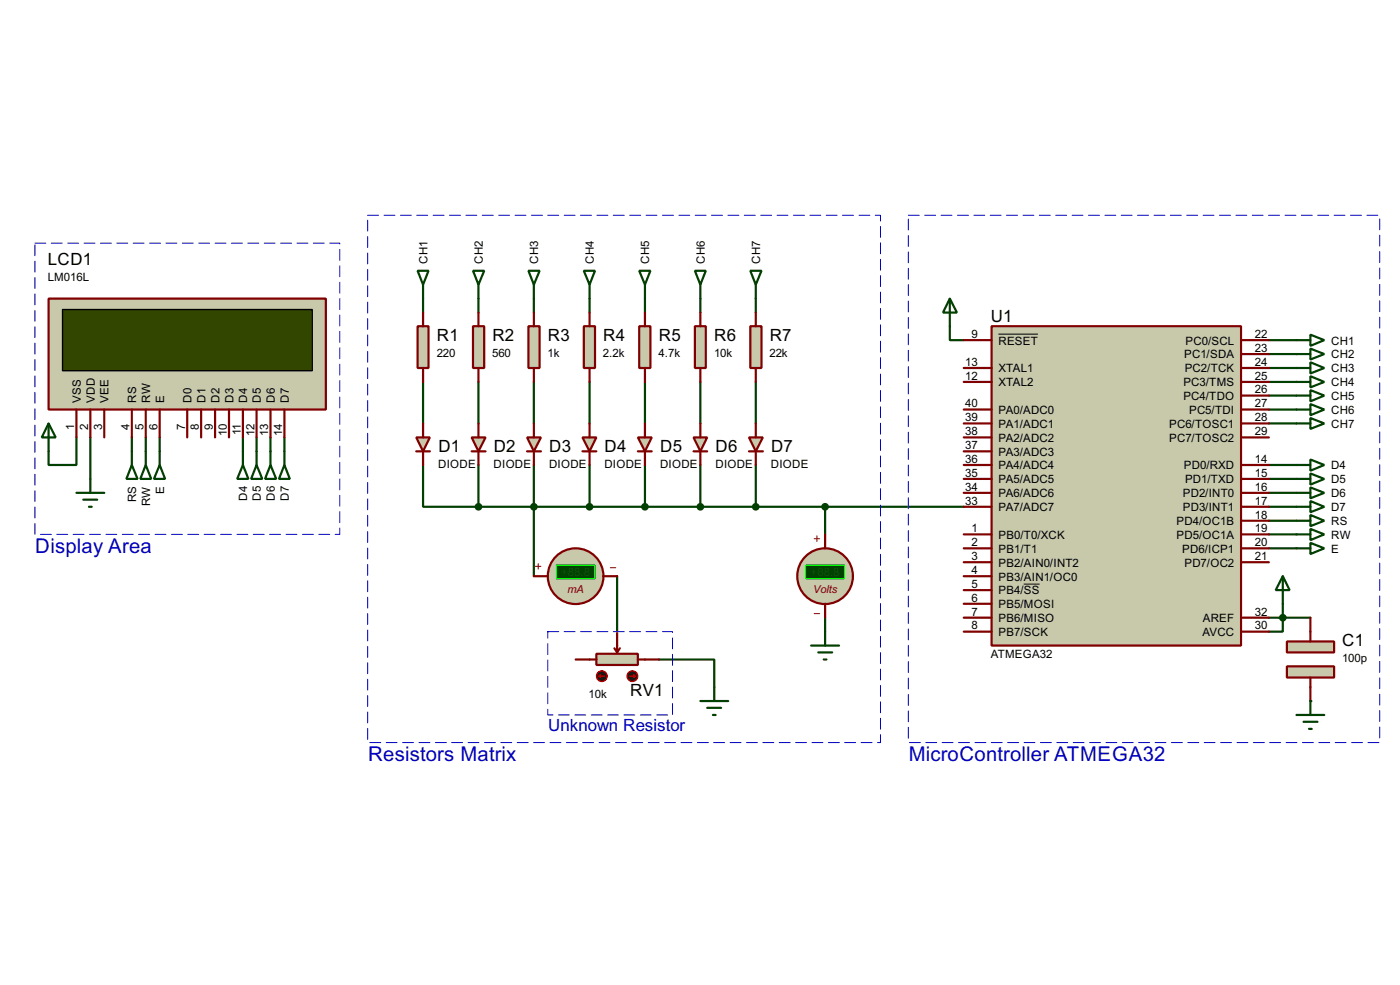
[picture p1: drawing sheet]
<svg xmlns="http://www.w3.org/2000/svg" width="256mm" height="180mm" viewBox="0 0 256 180" stroke-linecap="round" stroke-linejoin="round" font-family="sans-serif">
<g fill="none" stroke="#004000" stroke-width=".4">
<path d="M77.5 54.7v2.5M87.7 54.7v2.5M97.8 54.7v2.5M108 54.7v2.5M118.2 54.7v2.5M128.3 54.7v2.5M138.5 54.7v2.5M174 59.7v2.6h2.6M77.5 69.9v7.6M87.7 69.9v7.6M97.8 69.9v7.6M108 69.9v7.6"/>
<path d="M118.2 69.9v7.6M128.3 69.9v7.6M138.5 69.9v7.6M232.5 62.3h5M232.5 64.8h5M232.5 67.4h5M232.5 69.9h5M232.5 72.4h5M232.5 75h5M232.5 77.5h5M14 80.1v5h-5.1v-2.5M16.6 80.1v7.6"/>
<path d="M24.2 80.1v2.5M26.7 80.1v2.5M29.3 80.1v2.5M44.5 80.1v2.5M47 80.1v2.5M49.6 80.1v2.5M52.1 80.1v2.5M77.5 85.1v7.7h10.2M87.7 85.1v7.7M87.7 92.8h88.9M97.8 85.1v20.4M108 85.1v7.7"/>
<path d="M118.2 85.1v7.7M128.3 85.1v7.7M138.5 85.1v7.7M151.2 92.8v5M232.5 92.8h5M232.5 85.1h5M232.5 87.7h5M232.5 90.2h5M232.5 95.3h5M232.5 97.8h5M113.1 105.5v10.1M151.2 113.1v2.5"/>
<path d="M232.5 100.4h5M232.5 113.1h7.6M235 110.5v5.1h-2.5M120.7 120.7h10.2v5.1"/>
</g>
<circle cx="240.1" cy="128.3" r=".2" fill="#004000"/>
<path d="M174 54.7l1.3 2.5h-2.5zM174 54.7v5M235 105.5l1.3 2.5h-2.6zM235 105.5v5" fill="none" stroke="#004000" stroke-width=".4"/>
<circle cx="235" cy="113.1" r=".5" fill="#004000" stroke="#004000" stroke-width=".4"/>
<path d="M109.3 119.7h7.6v2h-7.6z" fill="#c8c8aa" stroke="#800000" stroke-width=".4"/>
<path d="M112.6 118.7l.5 .7M113.1 115.6v3.8M113.6 118.7l-.5 .7M105.5 120.7h3.8M116.9 120.7h3.8" fill="none" stroke="#800000" stroke-width=".4"/>
<circle cx="110.2" cy="123.8" r="1" fill="#400000" stroke="#f00" stroke-width=".2"/>
<path d="M109.8 123.8l.2 .2M109.8 123.8h1M110 123.5l-.2 .3" fill="none" stroke="#f00" stroke-width=".2"/>
<circle cx="115.8" cy="123.8" r="1" fill="#400000" stroke="#f00" stroke-width=".2"/>
<path d="M115.4 123.8h1M116.1 123.5l.3 .3M116.4 123.8l-.3 .2" fill="none" stroke="#f00" stroke-width=".2"/>
<path d="M76.3 80.1h2.5l-1.3 2.5z" fill="#c8c8aa" stroke="#800000" stroke-width=".4"/>
<path d="M77.5 77.5v2.6M76.3 82.6h2.5M77.5 82.6v2.5" fill="none" stroke="#800000" stroke-width=".4"/>
<path d="M86.4 80.1h2.6l-1.3 2.5z" fill="#c8c8aa" stroke="#800000" stroke-width=".4"/>
<path d="M87.7 77.5v2.6M86.4 82.6h2.6M87.7 82.6v2.5" fill="none" stroke="#800000" stroke-width=".4"/>
<path d="M96.6 80.1h2.5l-1.3 2.5z" fill="#c8c8aa" stroke="#800000" stroke-width=".4"/>
<path d="M97.8 77.5v2.6M96.6 82.6h2.5M97.8 82.6v2.5" fill="none" stroke="#800000" stroke-width=".4"/>
<path d="M106.7 80.1h2.6l-1.3 2.5z" fill="#c8c8aa" stroke="#800000" stroke-width=".4"/>
<path d="M108 77.5v2.6M106.7 82.6h2.6M108 82.6v2.5" fill="none" stroke="#800000" stroke-width=".4"/>
<path d="M116.9 80.1h2.5l-1.2 2.5z" fill="#c8c8aa" stroke="#800000" stroke-width=".4"/>
<path d="M118.2 77.5v2.6M116.9 82.6h2.5M118.2 82.6v2.5" fill="none" stroke="#800000" stroke-width=".4"/>
<path d="M127.1 80.1h2.5l-1.3 2.5z" fill="#c8c8aa" stroke="#800000" stroke-width=".4"/>
<path d="M128.3 77.5v2.6M127.1 82.6h2.5M128.3 82.6v2.5" fill="none" stroke="#800000" stroke-width=".4"/>
<path d="M137.2 80.1h2.6l-1.3 2.5z" fill="#c8c8aa" stroke="#800000" stroke-width=".4"/>
<path d="M138.5 77.5v2.6M137.2 82.6h2.6M138.5 82.6v2.5" fill="none" stroke="#800000" stroke-width=".4"/>
<g fill="#004000" stroke="#004000" stroke-width=".4">
<circle cx="87.6" cy="92.8" r=".5"/>
<circle cx="97.8" cy="92.8" r=".5"/>
<circle cx="108" cy="92.8" r=".5"/>
<circle cx="118.1" cy="92.8" r=".5"/>
<circle cx="128.3" cy="92.8" r=".5"/>
</g>
<g fill="none" stroke="#004000" stroke-width=".4">
<path d="M76.5 49.6h2l-1 2.5zM77.5 52.1v2.6M86.7 49.6h2l-1 2.5zM87.7 52.1v2.6M96.8 49.6h2.1l-1.1 2.5zM97.8 52.1v2.6M107 49.6h2l-1 2.5zM108 52.1v2.6M117.1 49.6h2.1l-1 2.5zM118.2 52.1v2.6M127.3 49.6h2l-1 2.5zM128.3 52.1v2.6"/>
<path d="M137.5 49.6h2l-1 2.5zM138.5 52.1v2.6"/>
</g>
<path d="M76.5 59.7h2v7.7h-2z" fill="#c8c8aa" stroke="#800000" stroke-width=".4"/>
<path d="M77.5 57.2v2.5M77.5 67.4v2.5" fill="none" stroke="#800000" stroke-width=".4"/>
<path d="M86.7 59.7h2v7.7h-2z" fill="#c8c8aa" stroke="#800000" stroke-width=".4"/>
<path d="M87.7 57.2v2.5M87.7 67.4v2.5" fill="none" stroke="#800000" stroke-width=".4"/>
<path d="M96.8 59.7h2.1v7.7h-2.1z" fill="#c8c8aa" stroke="#800000" stroke-width=".4"/>
<path d="M97.8 57.2v2.5M97.8 67.4v2.5" fill="none" stroke="#800000" stroke-width=".4"/>
<path d="M107 59.7h2v7.7h-2z" fill="#c8c8aa" stroke="#800000" stroke-width=".4"/>
<path d="M108 57.2v2.5M108 67.4v2.5" fill="none" stroke="#800000" stroke-width=".4"/>
<path d="M117.1 59.7h2.1v7.7h-2.1z" fill="#c8c8aa" stroke="#800000" stroke-width=".4"/>
<path d="M118.2 57.2v2.5M118.2 67.4v2.5" fill="none" stroke="#800000" stroke-width=".4"/>
<path d="M127.3 59.7h2v7.7h-2z" fill="#c8c8aa" stroke="#800000" stroke-width=".4"/>
<path d="M128.3 57.2v2.5M128.3 67.4v2.5" fill="none" stroke="#800000" stroke-width=".4"/>
<path d="M137.5 59.7h2v7.7h-2z" fill="#c8c8aa" stroke="#800000" stroke-width=".4"/>
<path d="M138.5 57.2v2.5M138.5 67.4v2.5" fill="none" stroke="#800000" stroke-width=".4"/>
<g fill="none" stroke="#004000" stroke-width=".4">
<path d="M237.5 62.3h2.6M237.5 64.8h2.6M237.5 67.4h2.6M237.5 69.9h2.6M237.5 72.4h2.6M237.5 75h2.6M237.5 77.5h2.6M240.1 61.3l2.5 1-2.5 1zM240.1 63.8l2.5 1-2.5 1zM240.1 66.3l2.5 1.1-2.5 1zM240.1 68.9l2.5 1-2.5 1zM240.1 71.4l2.5 1-2.5 1.1z"/>
<path d="M240.1 74l2.5 1-2.5 1zM240.1 76.5l2.5 1-2.5 1zM24.2 85.1l1 2.6h-2zM24.2 82.6v2.5M26.7 85.1l1 2.6h-2zM26.7 82.6v2.5M29.3 85.1l1 2.6h-2.1zM29.3 82.6v2.5M44.5 85.1l1 2.6h-2zM44.5 82.6v2.5M47 85.1l1.1 2.6h-2.1zM47 82.6v2.5"/>
<path d="M49.6 85.1l1 2.6h-2zM49.6 82.6v2.5M52.1 85.1l1 2.6h-2zM52.1 82.6v2.5M128.3 128.3h5.1M129.6 129.6h2.5M130.6 130.9h.5M130.9 125.8v2.5"/>
</g>
<path d="M8.9 54.7h50.8v20.3h-50.8z" fill="#c8c8aa" stroke="#800000" stroke-width=".4"/>
<path d="M11.5 56.7h45.7v11.2h-45.7z" fill="#324600" stroke="#000" stroke-width=".25"/>
<g fill="none" stroke="#800000" stroke-width=".4">
<path d="M14 75v5.1M16.6 75v5.1M19.1 75v5.1M24.2 75v5.1M26.7 75v5.1M29.3 75v5.1M34.3 75v5.1M36.9 75v5.1M39.4 75v5.1M42 75v5.1M44.5 75v5.1M47 75v5.1"/>
<path d="M49.6 75v5.1M52.1 75v5.1"/>
</g>
<g fill="none" stroke="#004000" stroke-width=".4">
<path d="M8.9 77.5l1.3 2.6h-2.5zM8.9 77.5v5.1M14 90.2h5.1M15.3 91.5h2.5M16.3 92.8h.5M16.6 87.7v2.5M237.5 90.2h2.6M237.5 92.8h2.6M237.5 85.1h2.6M237.5 87.7h2.6M237.5 95.3h2.6M237.5 97.8h2.6"/>
<path d="M240.1 84.1l2.5 1-2.5 1.1zM240.1 86.7l2.5 1-2.5 1zM240.1 89.2l2.5 1-2.5 1zM240.1 91.7l2.5 1.1-2.5 1zM240.1 94.3l2.5 1-2.5 1zM240.1 96.8l2.5 1-2.5 1.1zM240.1 99.4l2.5 1-2.5 1zM237.5 100.4h2.6"/>
</g>
<path d="M181.7 59.7h45.7v58.5h-45.7z" fill="#c8c8aa" stroke="#800000" stroke-width=".4"/>
<g fill="none" stroke="#800000" stroke-width=".4">
<path d="M176.6 62.3h5.1M176.6 69.9h5.1M176.6 67.4h5.1M176.6 75h5.1M176.6 77.5h5.1M227.4 62.3h5.1M227.4 69.9h5.1M227.4 67.4h5.1M227.4 64.8h5.1M227.4 72.4h5.1M227.4 75h5.1M227.4 77.5h5.1"/>
<path d="M176.6 97.8h5.1M176.6 85.1h5.1M176.6 87.7h5.1M176.6 90.2h5.1M176.6 92.8h5.1M176.6 80.1h5.1M176.6 82.6h5.1M227.4 97.8h5.1M227.4 85.1h5.1M227.4 87.7h5.1M227.4 90.2h5.1M227.4 92.8h5.1"/>
<path d="M227.4 95.3h5.1M227.4 80.1h5.1M176.6 100.4h5.1M176.6 102.9h5.1M176.6 105.5h5.1M176.6 108h5.1M176.6 110.5h5.1M176.6 113.1h5.1M176.6 115.6h5.1M227.4 100.4h5.1M227.4 102.9h5.1M227.4 113.1h5.1"/>
<path d="M227.4 115.6h5.1"/>
</g>
<path d="M182.9 61.2h7.3M187.6 106.9h2.9" fill="none" stroke="#000" stroke-width=".18"/>
<circle cx="138.4" cy="92.8" r=".5" fill="#004000" stroke="#004000" stroke-width=".4"/>
<circle cx="151.1" cy="105.5" r="5.1" fill="#c8c8aa" stroke="#800000" stroke-width=".4"/>
<path d="M149.2 98.6h1M149.7 98.1v1M149.2 112.3h1" fill="none" stroke="#800000" stroke-width=".18"/>
<path d="M147.6 103.4h7.1v2.6h-7.1z" fill="#004000" stroke="#0f0" stroke-width=".2"/>
<path d="M151.2 97.8v2.6M151.2 110.5v2.6" fill="none" stroke="#800000" stroke-width=".4"/>
<circle cx="151.1" cy="92.8" r=".5" fill="#004000" stroke="#004000" stroke-width=".4"/>
<path d="M148.6 118.2h5.1M149.9 119.4h2.6M151.2 115.6v2.6M150.9 120.7h.5" fill="none" stroke="#004000" stroke-width=".4"/>
<circle cx="105.4" cy="105.5" r="5.1" fill="#c8c8aa" stroke="#800000" stroke-width=".4"/>
<path d="M98.1 103.7h1M98.6 103.2v1M111.8 103.9h1" fill="none" stroke="#800000" stroke-width=".18"/>
<path d="M101.9 103.4h7.1v2.6h-7.1z" fill="#004000" stroke="#0f0" stroke-width=".2"/>
<path d="M97.8 105.5h2.6M110.5 105.5h2.6" fill="none" stroke="#800000" stroke-width=".4"/>
<g fill="#c8c8aa" stroke="#800000" stroke-width=".4">
<path d="M235.8 117.4h8.6v2h-8.6z"/>
<path d="M235.8 122h8.6v2h-8.6z"/>
</g>
<path d="M240.1 113.1v4.3M240.1 124v4.3" fill="none" stroke="#800000" stroke-width=".4"/>
<path d="M237.5 130.9h5.1M238.8 132.1h2.6M239.8 133.4h.5M240.1 128.3v2.6" fill="none" stroke="#004000" stroke-width=".4"/>
<path d="M67.4 39.4h93.9v96.5h-93.9zM166.4 39.4h86.4v96.5h-86.4zM6.4 44.5h55.9v53.3h-55.9zM100.4 115.6h22.8v15.3h-22.8z" fill="none" stroke="#fff" stroke-width=".18"/>
<path d="M67.4 39.4h93.9v96.5h-93.9zM166.4 39.4h86.4v96.5h-86.4zM6.4 44.5h55.9v53.3h-55.9zM100.4 115.6h22.8v15.3h-22.8z" fill="none" stroke="#0000c0" stroke-width=".18" stroke-dasharray="2 1"/>
<g font-size="4.2" fill="#0000c0">
<text x="6.5" y="101.2">Display Area</text>
<text x="67.4" y="139.4">Resistors Matrix</text>
<text x="166.5" y="139.4">MicroController ATMEGA32</text>
</g>
<g font-size="3.5">
<text x="8.8" y="48.5">LCD1</text>
<text x="181.5" y="58.9">U1</text>
<text x="80.1" y="62.4">R1</text>
<text x="90.2" y="62.4">R2</text>
<text x="100.4" y="62.4">R3</text>
<text x="110.5" y="62.4">R4</text>
<text x="120.7" y="62.4">R5</text>
<text x="130.9" y="62.4">R6</text>
<text x="141" y="62.4">R7</text>
<text x="80.3" y="82.8">D1</text>
<text x="90.5" y="82.8">D2</text>
<text x="100.6" y="82.8">D3</text>
<text x="110.8" y="82.8">D4</text>
<text x="121" y="82.8">D5</text>
<text x="131.1" y="82.8">D6</text>
<text x="141.3" y="82.8">D7</text>
<text x="245.9" y="118.3">C1</text>
<text x="115.5" y="127.4">RV1</text>
</g>
<text font-size="3.5" fill="#0000c0" x="100.4" y="133.8">Unknown Resistor</text>
<g font-size="2.4">
<text x="8.7" y="51.4">LM016L</text>
<text x="78.3" y="48.3" transform="rotate(-90 78.3 48.3)">CH1</text>
<text x="88.5" y="48.3" transform="rotate(-90 88.5 48.3)">CH2</text>
<text x="98.6" y="48.3" transform="rotate(-90 98.6 48.3)">CH3</text>
<text x="108.8" y="48.3" transform="rotate(-90 108.8 48.3)">CH4</text>
<text x="119" y="48.3" transform="rotate(-90 119 48.3)">CH5</text>
<text x="129.1" y="48.3" transform="rotate(-90 129.1 48.3)">CH6</text>
<text x="139.3" y="48.3" transform="rotate(-90 139.3 48.3)">CH7</text>
<text x="80" y="65.4">220</text>
<text x="90.2" y="65.4">560</text>
<text x="100.3" y="65.4">1k</text>
<text x="110.5" y="65.4">2.2k</text>
<text x="120.7" y="65.4">4.7k</text>
<text x="130.8" y="65.4">10k</text>
<text x="141" y="65.4">22k</text>
<text x="178" y="61.9">9</text>
<text x="182.9" y="63.1">RESET</text>
<text x="216.9" y="65.6">PC1/SDA</text>
<text x="217.2" y="63.1">PC0/SCL</text>
<text x="229.9" y="61.9">22</text>
<text x="229.9" y="64.4">23</text>
<text x="243.9" y="63.1">CH1</text>
<text x="243.9" y="65.6">CH2</text>
<text x="176.8" y="69.5">12</text>
<text x="176.8" y="67">13</text>
<text x="182.9" y="70.7">XTAL2</text>
<text x="182.9" y="68.1">XTAL1</text>
<text x="216.8" y="70.7">PC3/TMS</text>
<text x="217" y="68.1">PC2/TCK</text>
<text x="229.9" y="67">24</text>
<text x="229.9" y="69.5">25</text>
<text x="229.9" y="72">26</text>
<text x="243.9" y="68.1">CH3</text>
<text x="243.9" y="70.7">CH4</text>
<text x="14.8" y="73.7" transform="rotate(-90 14.8 73.7)">VSS</text>
<text x="17.4" y="73.7" transform="rotate(-90 17.4 73.7)">VDD</text>
<text x="19.9" y="73.7" transform="rotate(-90 19.9 73.7)">VEE</text>
<text x="25" y="73.7" transform="rotate(-90 25 73.7)">RS</text>
<text x="27.5" y="73.7" transform="rotate(-90 27.5 73.7)">RW</text>
<text x="30" y="73.7" transform="rotate(-90 30 73.7)">E</text>
<text x="35.1" y="73.7" transform="rotate(-90 35.1 73.7)">D0</text>
<text x="37.7" y="73.7" transform="rotate(-90 37.7 73.7)">D1</text>
<text x="40.2" y="73.7" transform="rotate(-90 40.2 73.7)">D2</text>
<text x="42.8" y="73.7" transform="rotate(-90 42.8 73.7)">D3</text>
<text x="45.3" y="73.7" transform="rotate(-90 45.3 73.7)">D4</text>
<text x="47.8" y="73.7" transform="rotate(-90 47.8 73.7)">D5</text>
<text x="50.4" y="73.7" transform="rotate(-90 50.4 73.7)">D6</text>
<text x="52.9" y="73.7" transform="rotate(-90 52.9 73.7)">D7</text>
<text x="176.8" y="77.1">39</text>
<text x="176.8" y="74.6">40</text>
<text x="182.9" y="75.8">PA0/ADC0</text>
<text x="216.8" y="73.2">PC4/TDO</text>
<text x="217.8" y="75.8">PC5/TDI</text>
<text x="229.9" y="74.6">27</text>
<text x="229.9" y="77.1">28</text>
<text x="243.9" y="73.2">CH5</text>
<text x="243.9" y="75.8">CH6</text>
<text x="13.6" y="78.7" transform="rotate(-90 13.6 78.7)">1</text>
<text x="16.1" y="78.7" transform="rotate(-90 16.1 78.7)">2</text>
<text x="18.7" y="78.7" transform="rotate(-90 18.7 78.7)">3</text>
<text x="23.7" y="78.7" transform="rotate(-90 23.7 78.7)">4</text>
<text x="26.3" y="78.7" transform="rotate(-90 26.3 78.7)">5</text>
<text x="28.8" y="78.7" transform="rotate(-90 28.8 78.7)">6</text>
<text x="33.9" y="78.7" transform="rotate(-90 33.9 78.7)">7</text>
<text x="36.4" y="78.7" transform="rotate(-90 36.4 78.7)">8</text>
<text x="39" y="78.7" transform="rotate(-90 39 78.7)">9</text>
<text x="41.6" y="79.8" transform="rotate(-90 41.6 79.8)">10</text>
<text x="44.1" y="79.7" transform="rotate(-90 44.1 79.7)">11</text>
<text x="46.6" y="79.8" transform="rotate(-90 46.6 79.8)">12</text>
<text x="49.2" y="79.8" transform="rotate(-90 49.2 79.8)">13</text>
<text x="51.7" y="79.8" transform="rotate(-90 51.7 79.8)">14</text>
<text x="176.8" y="82.2">37</text>
<text x="176.8" y="79.7">38</text>
<text x="182.9" y="83.4">PA3/ADC3</text>
<text x="182.9" y="80.8">PA2/ADC2</text>
<text x="182.9" y="78.3">PA1/ADC1</text>
<text x="214.2" y="78.3">PC6/TOSC1</text>
<text x="214.2" y="80.8">PC7/TOSC2</text>
<text x="229.9" y="79.7">29</text>
<text x="243.9" y="78.3">CH7</text>
<text x="80.3" y="85.7">DIODE</text>
<text x="90.4" y="85.7">DIODE</text>
<text x="100.6" y="85.7">DIODE</text>
<text x="110.7" y="85.7">DIODE</text>
<text x="120.9" y="85.7">DIODE</text>
<text x="131.1" y="85.7">DIODE</text>
<text x="141.2" y="85.7">DIODE</text>
<text x="176.8" y="89.8">34</text>
<text x="176.8" y="87.3">35</text>
<text x="176.8" y="84.7">36</text>
<text x="182.9" y="88.5">PA5/ADC5</text>
<text x="182.9" y="85.9">PA4/ADC4</text>
<text x="216.9" y="85.9">PD0/RXD</text>
<text x="217.1" y="88.5">PD1/TXD</text>
<text x="229.9" y="84.7">14</text>
<text x="229.9" y="87.3">15</text>
<text x="229.9" y="89.8">16</text>
<text x="243.9" y="85.9">D4</text>
<text x="243.9" y="88.5">D5</text>
<text x="25" y="91.9" transform="rotate(-90 25 91.9)">RS</text>
<text x="27.5" y="92.6" transform="rotate(-90 27.5 92.6)">RW</text>
<text x="30.1" y="90.4" transform="rotate(-90 30.1 90.4)">E</text>
<text x="45.3" y="91.6" transform="rotate(-90 45.3 91.6)">D4</text>
<text x="47.8" y="91.6" transform="rotate(-90 47.8 91.6)">D5</text>
<text x="50.4" y="91.6" transform="rotate(-90 50.4 91.6)">D6</text>
<text x="52.9" y="91.6" transform="rotate(-90 52.9 91.6)">D7</text>
<text x="176.8" y="92.4">33</text>
<text x="182.9" y="93.6">PA7/ADC7</text>
<text x="182.9" y="91">PA6/ADC6</text>
<text x="216.7" y="91">PD2/INT0</text>
<text x="216.7" y="93.6">PD3/INT1</text>
<text x="229.9" y="92.4">17</text>
<text x="229.9" y="94.9">18</text>
<text x="243.9" y="91">D6</text>
<text x="243.9" y="93.6">D7</text>
<text x="178" y="97.4">1</text>
<text x="178" y="100">2</text>
<text x="182.9" y="98.6">PB0/T0/XCK</text>
<text x="182.9" y="101.2">PB1/T1</text>
<text x="215.5" y="96.1">PD4/OC1B</text>
<text x="215.5" y="98.6">PD5/OC1A</text>
<text x="216.6" y="101.2">PD6/ICP1</text>
<text x="229.9" y="97.4">19</text>
<text x="229.9" y="100">20</text>
<text x="243.9" y="96.1">RS</text>
<text x="243.9" y="98.6">RW</text>
<text x="243.9" y="101.2">E</text>
<text x="178" y="102.5">3</text>
<text x="178" y="105.1">4</text>
<text x="178" y="107.6">5</text>
<text x="182.9" y="103.7">PB2/AIN0/INT2</text>
<text x="182.9" y="106.3">PB3/AIN1/OC0</text>
<text x="217" y="103.7">PD7/OC2</text>
<text x="229.9" y="102.5">21</text>
<text x="178" y="110.1">6</text>
<text x="178" y="112.7">7</text>
<text x="182.9" y="108.8">PB4/SS</text>
<text x="182.9" y="111.3">PB5/MOSI</text>
<text x="182.9" y="113.9">PB6/MISO</text>
<text x="220.3" y="113.9">AREF</text>
<text x="229.9" y="112.7">32</text>
<text x="178" y="115.2">8</text>
<text x="182.9" y="116.4">PB7/SCK</text>
<text x="220.3" y="116.4">AVCC</text>
<text x="229.9" y="115.2">30</text>
<text x="181.5" y="120.4">ATMEGA32</text>
<text x="245.9" y="121.2">100p</text>
<text x="107.8" y="127.7">10k</text>
</g>
<g font-size="2.4" fill="#008000">
<text x="102.8" y="105.5">+88.8</text>
<text x="148.5" y="105.5">+88.8</text>
</g>
<g font-size="2.3" fill="#800000">
<text x="104" y="108.6">mA</text>
<text x="149" y="108.6">Volts</text>
</g>
</svg>
